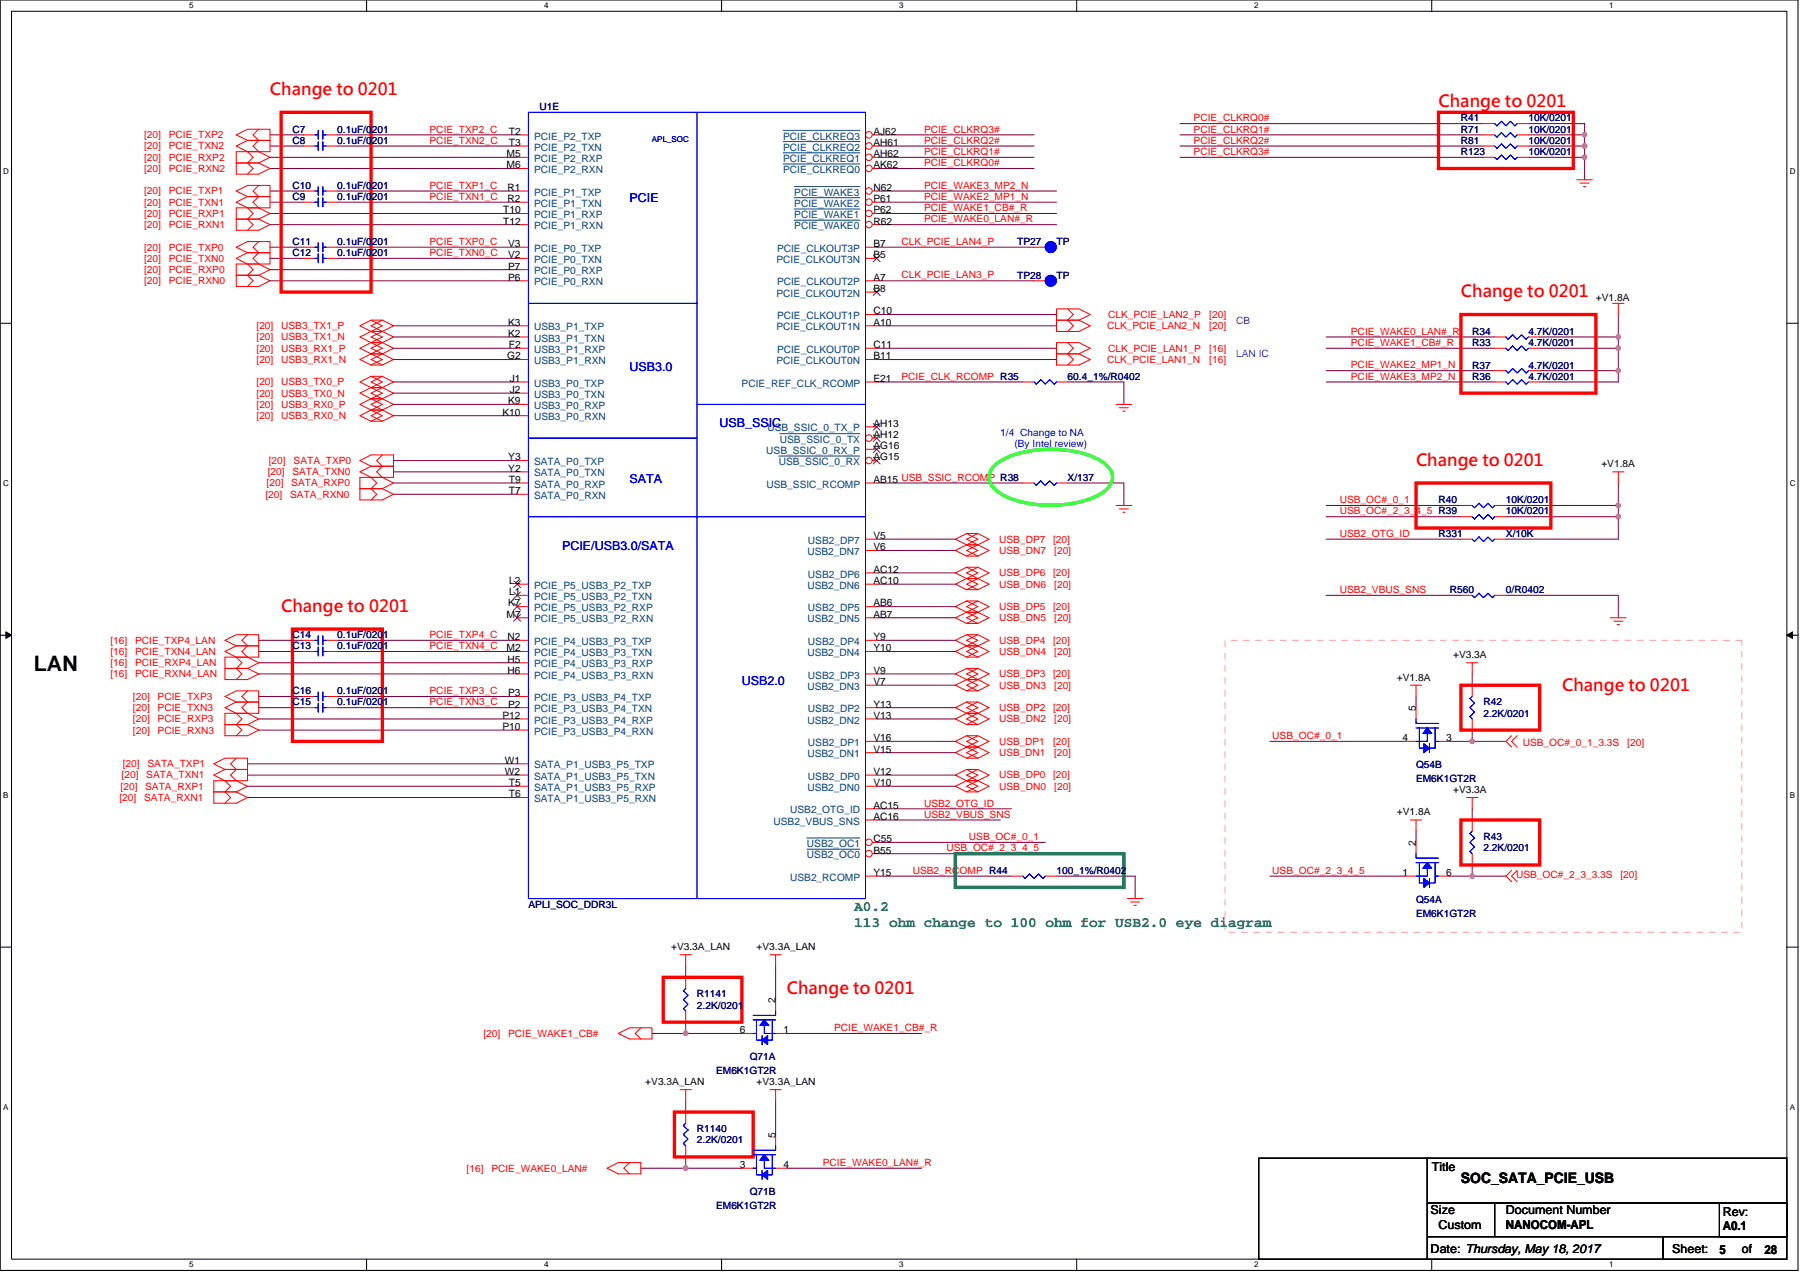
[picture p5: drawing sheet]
<svg xmlns="http://www.w3.org/2000/svg" width="297mm" height="210mm" viewBox="0 0 297 210" stroke-linecap="round" stroke-linejoin="round" font-family="sans-serif">
<path d="M0 0h296.7v209.7h-296.7zM1.9 1.9h293v206h-293z" fill="none" stroke="#000" stroke-width=".17"/>
<g fill="#fff">
<path d="M31.2 .2h.7v1.5h-.7z"/>
<path d="M31.2 208h.7v1.5h-.7z"/>
</g>
<path d="M60.5 0v1.9M60.5 207.9v1.8" fill="none" stroke="#000" stroke-width=".17"/>
<g fill="#fff">
<path d="M89.8 .2h.7v1.5h-.7z"/>
<path d="M89.8 208h.7v1.5h-.7z"/>
</g>
<path d="M119.1 0v1.9M119.1 207.9v1.8" fill="none" stroke="#000" stroke-width=".17"/>
<g fill="#fff">
<path d="M148.4 .2h.7v1.5h-.7z"/>
<path d="M148.4 208h.7v1.5h-.7z"/>
</g>
<path d="M177.7 0v1.9M177.7 207.9v1.8" fill="none" stroke="#000" stroke-width=".17"/>
<g fill="#fff">
<path d="M207 .2h.7v1.5h-.7z"/>
<path d="M207 208h.7v1.5h-.7z"/>
</g>
<path d="M236.3 0v1.9M236.3 207.9v1.8" fill="none" stroke="#000" stroke-width=".17"/>
<g fill="#fff">
<path d="M265.6 .2h.7v1.5h-.7z"/>
<path d="M265.6 208h.7v1.5h-.7z"/>
<path d="M.5 27.6h1v1.5h-1z"/>
<path d="M295.3 27.6h1v1.5h-1z"/>
<path d="M.5 79.1h1v1.5h-1z"/>
<path d="M295.3 79.1h1v1.5h-1z"/>
</g>
<path d="M0 53.4h1.9M294.9 53.4h1.8" fill="none" stroke="#000" stroke-width=".17"/>
<g fill="#fff">
<path d="M.5 130.6h.9v1.5h-.9z"/>
<path d="M295.3 130.6h.9v1.5h-.9z"/>
</g>
<path d="M0 104.9h1.9M294.9 104.9h1.8" fill="none" stroke="#000" stroke-width=".17"/>
<path d="M1 104.3l.9 .6-.9 .5zM294.9 104.9l.9-.6v1.1z" fill="#000" stroke="#000" stroke-width=".17"/>
<g fill="#fff">
<path d="M.5 182.1h.9v1.5h-.9z"/>
<path d="M295.3 182.1h.9v1.5h-.9z"/>
</g>
<path d="M0 156.4h1.9M294.9 156.4h1.8M207.7 191.2h27.8v16.7h-27.8zM235.5 198.6h11.2v5.6h-11.2zM235.5 191.2h59.4v7.4h-59.4zM246.7 198.6h48.2v5.6h-48.2zM283.7 198.6h11.2v5.6h-11.2zM235.5 204.2h39v3.7h-39zM274.5 204.2h20.4v3.7h-20.4z" fill="none" stroke="#000" stroke-width=".17"/>
<g fill="none" stroke="#800040" stroke-width=".17">
<path d="M44.6 37.1h40.7M44.6 35.2h40.7M44.6 26h40.7M44.6 27.8h40.7M44.6 33.4h5.5M44.6 31.5h5.5M44.6 22.3h5.5M44.6 24.1h5.5M55.7 33.4h29.6M55.7 31.5h29.6M55.7 22.3h29.6M55.7 24.1h29.6"/>
<path d="M144.7 35.2h29.6M144.7 37.1h29.6M144.7 27.8h25.9M144.7 26h25.9M144.7 22.3h25.9M144.7 24.1h25.9M144.7 33.4h29.6M144.7 31.5h29.6M194.7 20.4h50.1M194.7 22.3h50.1M194.7 24.1h50.1M194.7 26h50.1"/>
<path d="M252.2 24.1h9.3M252.2 22.3h9.3M252.2 20.4h9.3v1.9M252.2 26h9.3M261.5 26v3.7M261.5 22.3v1.8M261.5 24.1v1.9M44.6 44.5h40.7M44.6 46.4h40.7M44.6 40.8h5.5M44.6 42.7h5.5M55.7 42.7h29.6"/>
<path d="M55.7 40.8h29.6M64.9 59.4h20.4M64.9 55.6h20.4M64.9 57.5h20.4M64.9 53.8h20.4M144.7 59.4h29.6M144.7 57.5h29.6M144.7 51.9h29.6M144.7 53.8h29.6M144.7 40.8h25.9M144.7 46.4h25.9M218.8 57.5h27.9"/>
<path d="M218.8 55.6h27.9M254.1 55.6h13M254.1 57.5h13M267.1 57.5v3.7M267.1 51.9v5.6M64.9 77.9h20.4M64.9 76h20.4M64.9 79.7h20.4M64.9 68.6h20.4M64.9 64.9h20.4M64.9 66.8h20.4M64.9 63.1h20.4"/>
<path d="M144.7 63.1h24.1M144.7 79.7h24.1M176.2 79.7h9.3v3.7M176.2 63.1h9.3v3.7M218.8 61.2h27.9M218.8 63.1h27.9M254.1 61.2h13M267.1 61.2v1.9h-13M267.1 79.7v3.7M64.9 81.6h20.4M144.7 96.4h12.9M144.7 94.6h12.9"/>
<path d="M144.7 90.9h12.9M144.7 89h12.9M218.8 83.4h22.3M218.8 85.3h22.3M218.8 98.3h22.3M218.8 89h22.3M248.5 85.3h18.6M248.5 83.4h18.6M248.5 98.3h18.6v3.7M267.1 83.4v1.9M267.1 85.3v3.7h-18.6M42.7 118.7h42.6"/>
<path d="M42.7 109.4h42.6M42.7 111.3h42.6M42.7 115h7.4M42.7 116.8h7.4M42.7 105.7h7.4M42.7 107.5h7.4M55.7 115h29.6M55.7 116.8h29.6M55.7 105.7h29.6M55.7 107.5h29.6M144.7 116.8h12.9M144.7 118.7h12.9"/>
<path d="M144.7 113.1h12.9M144.7 111.3h12.9M144.7 107.5h12.9M144.7 105.7h12.9M144.7 102h12.9M144.7 100.1h12.9M233.7 115v1.8M242.9 111.3v1.8M40.8 126.1h44.5M40.8 128h44.5M40.8 129.8h44.5M40.8 131.7h44.5"/>
<path d="M42.7 120.5h42.6M144.7 133.5h22.2M144.7 139.1h27.8M144.7 129.8h12.9M144.7 128h12.9M144.7 124.2h12.9M144.7 122.4h12.9M144.7 135.4h20.4M209.6 122.4h22.2M233.7 137.2v1.9M242.9 133.5v1.9M242.9 122.4h5.6"/>
<path d="M242.9 120.5v1.9h-3.7M113.2 159.5v1.8M128 159.5v5.5M144.7 144.6h22.2M144.7 140.9h27.8M174.3 144.6h13v3.7M209.6 144.6h22.2M242.9 144.6h5.6M242.9 142.8v1.8h-3.7M107.6 170.6h5.6M113.2 168.7v1.9h9.2M129.8 170.6h22.3"/>
<path d="M105.7 192.8h7.5M113.2 191v1.8h9.2M113.2 181.7v1.9M128 181.7v5.6M129.8 192.8h22.3"/>
</g>
<g fill="#f0f" stroke="#f0f" stroke-width=".17">
<circle cx="267" cy="83.4" r=".36"/>
<circle cx="267" cy="85.3" r=".37"/>
<circle cx="267" cy="57.5" r=".37"/>
<circle cx="267" cy="61.2" r=".36"/>
<circle cx="267" cy="55.6" r=".36"/>
<circle cx="242.9" cy="144.6" r=".37"/>
<circle cx="242.9" cy="122.4" r=".38"/>
<circle cx="113.1" cy="192.8" r=".37"/>
<circle cx="113.1" cy="170.6" r=".37"/>
<circle cx="261.5" cy="25.9" r=".37"/>
<circle cx="261.5" cy="24.1" r=".37"/>
<circle cx="261.5" cy="22.2" r=".37"/>
</g>
<g fill="none" stroke="#f00" stroke-width=".17">
<path d="M39 31.5l1.8-.9h3.8v1.8h-3.8zM39 33.4l1.8-1h3.8v1.9h-3.8zM39 24.1l1.8-.9h3.8v1.8h-3.8zM39 22.3l1.8-1h3.8v1.9h-3.8zM39 36.2h3.7M39 26.9h3.7M40.8 34.3l1 .9-1 1 1 .9-1 .9M40.8 25l1 1-1 .9 1 .9-1 .9M42.7 36.2l1.9 .9-1.9 .9h-3.7v-1.8M42.7 34.3h-3.7v1.9M42.7 34.3l1.9 .9-1.9 1M42.7 26.9l1.9 .9-1.9 .9h-3.7v-1.8"/>
<path d="M42.7 25h-3.7v1.9M42.7 25l1.9 1-1.9 .9M42.7 39.9l-.9 .9 .9 .9-.9 1 .9 .9M42.7 30.6l-.9 .9 .9 .9-.9 1 .9 .9M42.7 21.3l-.9 1 .9 .9-.9 .9 .9 .9M50.1 33.4h1.9M53.8 33.4h1.9M244.8 20.4h1.9M250.4 20.4h1.8M260.2 29.7h2.6M260.7 30.2h1.5M261.3 30.8h.4"/>
<path d="M39 40.8l1.8-.9h3.8v1.8h-3.8zM39 42.7l1.8-1h3.8v1.9h-3.8zM39 45.4h3.7M40.8 43.6l1 .9-1 .9 1 1-1 .9M42.7 45.4l1.9 1-1.9 .9h-3.7v-1.9M42.7 43.6h-3.7v1.8M42.7 43.6l1.9 .9-1.9 .9M61.2 58.4l1.9 1-1.9 .9M61.2 54.7l1.9 .9-1.9 1M61.2 56.6l1.9 .9-1.9 .9M61.2 52.9l1.9 .9-1.9 .9M63.1 58.4h-1.9l-1.8 1 1.8 .9"/>
<path d="M63.1 54.7h-1.9l-1.8 .9 1.8 1M63.1 56.6h-1.9l-1.8 .9 1.8 .9M63.1 52.9h-1.9l-1.8 .9 1.8 .9M63.1 58.4l1.8 1-1.8 .9h-1.9M63.1 58.4l-1.9 1 1.9 .9M63.1 54.7l1.8 .9-1.8 1h-1.9M63.1 54.7l-1.9 .9 1.9 1M63.1 56.6l1.8 .9-1.8 .9h-1.9M63.1 56.6l-1.9 .9 1.9 .9M63.1 52.9l1.8 .9-1.8 .9h-1.9M63.1 52.9l-1.9 .9 1.9 .9M174.3 52.9h3.8l1.8 .9-1.8 .9h-3.8z"/>
<path d="M174.3 51h3.8l1.8 .9-1.8 1h-3.8zM174.3 58.4h3.8l1.8 1-1.8 .9h-3.8zM174.3 56.6h3.8l1.8 .9-1.8 .9h-3.8zM176.2 51l.9 .9-.9 1 .9 .9-.9 .9M176.2 56.6l.9 .9-.9 .9 .9 1-.9 .9M266.1 50.1h1.9M267.1 50.1v1.8M59.4 76l1.8-.9h3.7v1.9h-3.7zM59.4 77.9l1.8-.9h3.7v1.8h-3.7zM61.2 78.8l1 .9-1 1 1 .9-1 .9M61.2 67.7l1.9 .9-1.9 .9M61.2 64l1.9 .9-1.9 .9"/>
<path d="M61.2 65.8l1.9 1-1.9 .9M61.2 62.1l1.9 1-1.9 .9M63.1 78.8h-3.7v1.9M63.1 67.7h-1.9l-1.8 .9 1.8 .9M63.1 64h-1.9l-1.8 .9 1.8 .9M63.1 65.8h-1.9l-1.8 1 1.8 .9M63.1 62.1h-1.9l-1.8 1 1.8 .9M63.1 75.1l-.9 .9 .9 1-.9 .9 .9 .9M63.1 78.8l1.8 .9-1.8 1M63.1 67.7l1.8 .9-1.8 .9h-1.9M63.1 67.7l-1.9 .9 1.9 .9M63.1 64l1.8 .9-1.8 .9h-1.9"/>
<path d="M63.1 64l-1.9 .9 1.9 .9M63.1 65.8l1.8 1-1.8 .9h-1.9M63.1 65.8l-1.9 1 1.9 .9M63.1 62.1l1.8 1-1.8 .9h-1.9M63.1 62.1l-1.9 1 1.9 .9M184.2 66.8h2.6M184.7 67.3h1.5M185.3 67.9h.3M266.1 77.9h1.9M267.1 77.9v1.8M59.4 80.7h3.7M63.1 80.7l1.8 .9-1.8 .9h-3.7v-1.8"/>
<path d="M85.3 96.4h1.9M85.3 98.3h1.9M159.5 99.2l-1.9 .9 1.9 1h1.9M159.5 99.2l1.9 .9-1.9 1M159.5 95.5l-1.9 .9 1.9 .9h1.9M159.5 95.5l1.9 .9-1.9 .9M159.5 93.6l-1.9 1 1.9 .9h1.9M159.5 93.6l1.9 1-1.9 .9M159.5 89.9l-1.9 1 1.9 .9h1.9M159.5 89.9l1.9 1-1.9 .9M159.5 88.1l-1.9 .9 1.9 .9h1.9M159.5 88.1l1.9 .9-1.9 .9"/>
<path d="M159.5 99.2h1.9l1.8 .9-1.8 1M159.5 95.5h1.9l1.8 .9-1.8 .9M159.5 93.6h1.9l1.8 1-1.8 .9M159.5 89.9h1.9l1.8 1-1.8 .9M159.5 88.1h1.9l1.8 .9-1.8 .9M161.4 99.2l-1.9 .9 1.9 1M161.4 95.5l-1.9 .9 1.9 .9M161.4 93.6l-1.9 1 1.9 .9M161.4 89.9l-1.9 1 1.9 .9M161.4 88.1l-1.9 .9 1.9 .9M184.2 83.4h2.6M184.7 84h1.5"/>
<path d="M185.3 84.6h.3M241.1 89h1.8M246.7 89h1.8M37.1 116.8l1.9-.9h3.7v1.9h-3.7zM37.1 115l1.9-1h3.7v1.9h-3.7zM37.1 107.5l1.9-.9h3.7v1.9h-3.7zM37.1 105.7l1.9-.9h3.7v1.8h-3.7zM37.1 119.6h3.7M37.1 110.3h3.7M39 117.8l.9 .9-.9 .9 .9 .9-.9 1M39 108.5l.9 .9-.9 .9 .9 1-.9 .9M40.8 119.6l1.9 .9-1.9 1h-3.7v-1.9"/>
<path d="M40.8 117.8l1.9 .9-1.9 .9M40.8 110.3l1.9 1-1.9 .9h-3.7v-1.9M40.8 108.5l1.9 .9-1.9 .9M40.8 114l-.9 1 .9 .9-.9 .9 .9 1M40.8 104.8l-.9 .9 .9 .9-.9 .9 .9 1M40.8 117.8h-3.7v1.8M40.8 108.5h-3.7v1.8M50.1 105.7h1.9M50.1 116.8h1.9M53.8 105.7h1.9M53.8 116.8h1.9M85.3 105.7h1.9"/>
<path d="M85.3 116.8h1.9M85.3 100.1h1.9M85.3 102h1.9M85.3 107.5h1.9M85.3 109.4h1.9M85.3 111.3h1.9M85.3 115h1.9M85.3 118.7h1.9M159.5 117.8l-1.9 .9 1.9 .9h1.9M159.5 117.8l1.9 .9-1.9 .9M159.5 115.9l-1.9 .9 1.9 1h1.9M159.5 115.9l1.9 .9-1.9 1"/>
<path d="M159.5 112.2l-1.9 .9 1.9 .9h1.9M159.5 112.2l1.9 .9-1.9 .9M159.5 110.3l-1.9 1 1.9 .9h1.9M159.5 110.3l1.9 1-1.9 .9M159.5 106.6l-1.9 .9 1.9 1h1.9M159.5 106.6l1.9 .9-1.9 1M159.5 104.8l-1.9 .9 1.9 .9h1.9M159.5 104.8l1.9 .9-1.9 .9M159.5 101.1l-1.9 .9 1.9 .9h1.9M159.5 101.1l1.9 .9-1.9 .9M159.5 117.8h1.9l1.8 .9-1.8 .9M159.5 115.9h1.9l1.8 .9-1.8 1"/>
<path d="M159.5 112.2h1.9l1.8 .9-1.8 .9M159.5 110.3h1.9l1.8 1-1.8 .9M159.5 106.6h1.9l1.8 .9-1.8 1M159.5 104.8h1.9l1.8 .9-1.8 .9M159.5 101.1h1.9l1.8 .9-1.8 .9M161.4 117.8l-1.9 .9 1.9 .9M161.4 115.9l-1.9 .9 1.9 1M161.4 112.2l-1.9 .9 1.9 .9M161.4 110.3l-1.9 1 1.9 .9M161.4 106.6l-1.9 .9 1.9 1M161.4 104.8l-1.9 .9 1.9 .9M161.4 101.1l-1.9 .9 1.9 .9"/>
<path d="M232.7 113.1h1.9M233.7 113.1v1.9M242 109.4h1.9M242.9 109.4v1.9M265.7 102h2.6M266.3 102.6h1.5M266.9 103.1h.3M35.3 130.7h3.7M35.3 126.1l1.8-.9h3.7v1.8h-3.7zM35.3 128l1.8-1h3.7v1.9h-3.7zM37.1 128.9l1 .9-1 .9 1 1-1 .9M39 128.9l1.8 .9-1.8 .9"/>
<path d="M39 130.7l1.8 1-1.8 .9h-3.7v-1.9M39 128.9h-3.7v1.8M39 125.2l-.9 .9 .9 .9-.9 1 .9 .9M85.3 120.5h1.9M159.5 128.9l-1.9 .9 1.9 .9h1.9M159.5 128.9l1.9 .9-1.9 .9M159.5 127l-1.9 1 1.9 .9h1.9M159.5 127l1.9 1-1.9 .9M159.5 123.3l-1.9 .9 1.9 1h1.9M159.5 123.3l1.9 .9-1.9 1M159.5 121.5l-1.9 .9 1.9 .9h1.9M159.5 121.5l1.9 .9-1.9 .9"/>
<path d="M159.5 128.9h1.9l1.8 .9-1.8 .9M159.5 127h1.9l1.8 1-1.8 .9M159.5 123.3h1.9l1.8 .9-1.8 1M159.5 121.5h1.9l1.8 .9-1.8 .9M161.4 128.9l-1.9 .9 1.9 .9M161.4 127l-1.9 1 1.9 .9M161.4 123.3l-1.9 .9 1.9 1M161.4 121.5l-1.9 .9 1.9 .9M232.7 135.4h1.9M233.7 135.4v1.8M242 131.7h1.9M242.9 131.7v1.8"/>
<path d="M242.9 135.4v1.8M249.4 121.5l-.9 .9 .9 .9M250.4 121.5l-1 .9 1 .9M112.2 157.6h1.9M113.2 157.6v1.9M127.1 157.6h1.8M128 157.6v1.9M186 148.3h2.6M186.6 148.9h1.5M187.1 149.5h.4M242.9 140.9v1.9M249.4 143.7l-.9 .9 .9 1"/>
<path d="M250.4 143.7l-1 .9 1 1M102 170.6l1.9-.9h3.7v1.8h-3.7zM105.7 169.7l-.9 .9 .9 .9M112.2 179.9h1.9M113.2 179.9v1.8M127.1 179.9h1.8M128 179.9v1.8M100.2 192.8l1.8-.9h3.7v1.9h-3.7zM103.9 191.9l-.9 .9 .9 1"/>
</g>
<path d="M202.2 105.7h85.2v48.2h-85.2z" fill="none" stroke="#ff80c0" stroke-width=".17" stroke-dasharray="1 1 1 1 1 1 1 1"/>
<path d="M164.2 76.8a11.5 11.5 0 0 1 6.3-2.4 19.2 19.2 0 0 1 10.6 1.3 4 4 0 0 1 2.5 3.1 3.2 3.2 0 0 1-1.6 2.5 17.3 17.3 0 0 1-11.5 1.9 11.5 11.5 0 0 1-6.3-2.5 2.49 2.49 0 0 1 0-3.9z" fill="none" stroke="#0f0" stroke-width=".55"/>
<path d="M46.4 18.5h14.8v29.7h-14.8zM237.4 18.5h22.2v9.3h-22.2zM241.1 51.9h22.3v13h-22.3zM233.7 79.7h22.2v7.5h-22.2zM48.3 103.8h14.8v18.6h-14.8zM241.1 113.1h13v7.4h-13zM241.1 135.4h13v7.4h-13zM109.4 161.3h13v7.4h-13zM111.3 183.6h13v7.4h-13z" fill="none" stroke="#f00" stroke-width=".55"/>
<path d="M157.6 140.9h27.9v5.6h-27.9z" fill="none" stroke="#008000" stroke-width=".55"/>
<g fill="none" stroke="#00f" stroke-width=".17">
<path d="M52 33.4h.5M52.5 32.6v1.5M53.3 33.4h.5M53.3 32.6v1.5M250.4 20.4l-.4 .4-.7-.8-.8 .8-.7-.8-.8 .8-.3-.4M246.7 89l-.4 .4-.7-.8-.8 .8-.7-.8-.8 .8-.4-.4M52 105.7h.5M52 116.8h.5M52.5 105v1.4M52.5 116.1v1.5M53.3 105.7h.5M53.3 116.8h.5"/>
<path d="M53.3 105v1.4M53.3 116.1v1.5M242.9 137.2l-.3 .4 .7 .7-.7 .8 .7 .7-.7 .7 .3 .4"/>
</g>
<path d="M84.8 95.9l1.1 1.1M84.8 97.7l1.1 1.1M84.8 99.6l1.1 1.1M85.9 95.9l-1.1 1.1M85.9 97.7l-1.1 1.1M85.9 99.6l-1.1 1.1M84.8 101.4l1.1 1.2M85.9 101.4l-1.1 1.2" fill="none" stroke="#804000" stroke-width=".17"/>
<circle cx="143.4" cy="37.1" r=".55" fill="#fff" stroke="#f00" stroke-width=".17"/>
<path d="M144 37.1h.7" fill="none" stroke="#f00" stroke-width=".17"/>
<path d="M131.1 36.3h10.8" fill="none" stroke="#004080" stroke-width=".17"/>
<circle cx="143.4" cy="35.2" r=".55" fill="#fff" stroke="#f00" stroke-width=".17"/>
<path d="M144 35.2h.7" fill="none" stroke="#f00" stroke-width=".17"/>
<path d="M131.1 34.5h10.8" fill="none" stroke="#004080" stroke-width=".17"/>
<circle cx="143.4" cy="33.4" r=".55" fill="#fff" stroke="#f00" stroke-width=".17"/>
<path d="M144 33.4h.7" fill="none" stroke="#f00" stroke-width=".17"/>
<path d="M131.1 32.6h10.8" fill="none" stroke="#004080" stroke-width=".17"/>
<circle cx="143.4" cy="31.5" r=".55" fill="#fff" stroke="#f00" stroke-width=".17"/>
<g fill="none" stroke="#f00" stroke-width=".17">
<path d="M85.3 31.5h1.9M85.3 37.1h1.9M85.3 35.2h1.9M85.3 33.4h1.9M85.3 27.8h1.9M85.3 26h1.9M85.3 24.1h1.9M85.3 22.3h1.9M144 31.5h.7M85.3 46.4h1.9M85.3 44.5h1.9M85.3 42.7h1.9"/>
<path d="M85.3 40.8h1.9M85.3 53.8h1.9M85.3 55.6h1.9M85.3 57.5h1.9M85.3 59.4h1.9M85.3 63.1h1.9M85.3 64.9h1.9M85.3 66.8h1.9M85.3 68.6h1.9M85.3 76h1.9M85.3 77.9h1.9M85.3 79.7h1.9"/>
<path d="M85.3 81.6h1.9M85.3 126.1h1.9M85.3 128h1.9M85.3 129.8h1.9M85.3 131.7h1.9"/>
</g>
<path d="M131.1 30.8h10.8" fill="none" stroke="#004080" stroke-width=".17"/>
<circle cx="143.4" cy="27.8" r=".55" fill="#fff" stroke="#f00" stroke-width=".17"/>
<path d="M144 27.8h.7" fill="none" stroke="#f00" stroke-width=".17"/>
<path d="M129.2 27.1h12.7" fill="none" stroke="#004080" stroke-width=".17"/>
<circle cx="143.4" cy="26" r=".55" fill="#fff" stroke="#f00" stroke-width=".17"/>
<path d="M144 26h.7" fill="none" stroke="#f00" stroke-width=".17"/>
<path d="M129.2 25.2h12.7" fill="none" stroke="#004080" stroke-width=".17"/>
<circle cx="143.4" cy="24.1" r=".55" fill="#fff" stroke="#f00" stroke-width=".17"/>
<path d="M144 24.1h.7" fill="none" stroke="#f00" stroke-width=".17"/>
<path d="M129.2 23.4h12.7" fill="none" stroke="#004080" stroke-width=".17"/>
<circle cx="143.4" cy="22.3" r=".55" fill="#fff" stroke="#f00" stroke-width=".17"/>
<path d="M144 22.3h.7M142.8 59.4h1.9M142.8 57.5h1.9M142.8 53.8h1.9M142.8 51.9h1.9M142.8 48.2h1.9M142.8 46.4h1.9M142.8 42.7h1.9M142.8 40.8h1.9M142.8 70.5h1.9" fill="none" stroke="#f00" stroke-width=".17"/>
<path d="M129.2 21.5h12.7" fill="none" stroke="#004080" stroke-width=".17"/>
<path d="M144.1 47.7l1.1 1.1M144.1 42.1l1.1 1.1M145.2 47.7l-1.1 1.1M145.2 42.1l-1.1 1.1M144.1 69.9l1.1 1.1M145.2 69.9l-1.1 1.1" fill="none" stroke="#804000" stroke-width=".17"/>
<circle cx="143.4" cy="72.3" r=".55" fill="#fff" stroke="#f00" stroke-width=".17"/>
<path d="M142.8 74.2h1.9M144 72.3h.7" fill="none" stroke="#f00" stroke-width=".17"/>
<path d="M144.1 71.8l1.1 1.1M144.1 73.6l1.1 1.1M145.2 71.8l-1.1 1.1M145.2 73.6l-1.1 1.1" fill="none" stroke="#804000" stroke-width=".17"/>
<path d="M128.7 71.6h13.2" fill="none" stroke="#004080" stroke-width=".17"/>
<circle cx="143.4" cy="76" r=".55" fill="#fff" stroke="#f00" stroke-width=".17"/>
<g fill="none" stroke="#f00" stroke-width=".17">
<path d="M144 76h.7M142.8 89h1.9M142.8 90.9h1.9M142.8 94.6h1.9M142.8 96.4h1.9M142.8 100.1h1.9M142.8 102h1.9M142.8 105.7h1.9M142.8 107.5h1.9M142.8 111.3h1.9M142.8 113.1h1.9M142.8 116.8h1.9"/>
<path d="M142.8 118.7h1.9M142.8 122.4h1.9M142.8 124.2h1.9M142.8 128h1.9M142.8 129.8h1.9M142.8 133.5h1.9M142.8 135.4h1.9"/>
</g>
<path d="M144.1 75.5l1.1 1.1M145.2 75.5l-1.1 1.1" fill="none" stroke="#804000" stroke-width=".17"/>
<path d="M128.5 75.3h13.4" fill="none" stroke="#004080" stroke-width=".17"/>
<circle cx="143.4" cy="139.1" r=".55" fill="#fff" stroke="#f00" stroke-width=".17"/>
<path d="M144 139.1h.7" fill="none" stroke="#f00" stroke-width=".17"/>
<path d="M133.2 138.3h8.7" fill="none" stroke="#004080" stroke-width=".17"/>
<circle cx="143.4" cy="140.9" r=".55" fill="#fff" stroke="#f00" stroke-width=".17"/>
<g fill="none" stroke="#f00" stroke-width=".17">
<path d="M50.1 31.5h1.9M50.1 24.1h1.9M50.1 22.3h1.9M53.8 31.5h1.9M53.8 24.1h1.9M53.8 22.3h1.9M244.8 24.1h1.9M244.8 26h1.9M244.8 22.3h1.9M250.4 24.1h1.8M250.4 26h1.8M250.4 22.3h1.8"/>
<path d="M50.1 40.8h1.9M50.1 42.7h1.9M53.8 40.8h1.9M53.8 42.7h1.9M170.6 40.8h1.9M170.6 46.4h1.9M246.7 55.6h1.8M246.7 57.5h1.8M252.2 55.6h1.9M252.2 57.5h1.9M142.8 63.1h1.9M142.8 79.7h1.9"/>
<path d="M168.8 63.1h1.8M168.8 79.7h1.8M174.3 63.1h1.9M174.3 79.7h1.9M246.7 63.1h1.8M246.7 61.2h1.8M252.2 63.1h1.9M252.2 61.2h1.9M241.1 98.3h1.8M241.1 83.4h1.8M241.1 85.3h1.8M246.7 98.3h1.8"/>
<path d="M246.7 83.4h1.8M246.7 85.3h1.8M50.1 115h1.9M50.1 107.5h1.9M53.8 115h1.9M53.8 107.5h1.9M233.7 116.8v1.9M242.9 113.1v1.9M242.9 118.7v1.8M231.8 122.4h1.9M233.7 139.1v1.8M237.4 122.4h1.8"/>
<path d="M142.8 144.6h1.9M144 140.9h.7M166.9 144.6h1.9M172.5 144.6h1.8M231.8 144.6h1.9M237.4 144.6h1.8M113.2 161.3v1.9M113.2 166.9v1.8M122.4 170.6h1.9M128 165v1.9M128 170.6h1.8M113.2 183.6v1.8"/>
<path d="M113.2 189.1v1.9M122.4 192.8h1.9M128 187.3v1.8M128 192.8h1.8"/>
</g>
<path d="M133.2 140.2h8.7" fill="none" stroke="#004080" stroke-width=".17"/>
<g fill="none" stroke="#00f" stroke-width=".17">
<path d="M87.2 18.5h55.6v129.8h-55.6zM115 18.5v129.8M52 31.5h.5M52 24.1h.5M52 22.3h.5M52.5 30.8v1.5M52.5 23.4v1.4M52.5 21.5v1.5M53.3 31.5h.5M53.3 24.1h.5M53.3 22.3h.5M53.3 30.8v1.5"/>
<path d="M53.3 23.4v1.4M53.3 21.5v1.5M246.7 26l.3 .3 .8-.7 .7 .7 .8-.7 .7 .7 .4-.3M246.7 22.3l.3 .3 .8-.7 .7 .7 .8-.7 .7 .7 .4-.3M250.4 24.1l-.4 .4-.7-.8-.8 .8-.7-.8-.8 .8-.3-.4M52 40.8h.5M52 42.7h.5M52.5 40.1v1.5M52.5 41.9v1.5M53.3 40.8h.5M53.3 42.7h.5M53.3 40.1v1.5"/>
<path d="M53.3 41.9v1.5M87.2 50.1h27.8M252.2 55.6l-.4 .4-.7-.7-.7 .7-.8-.7-.7 .7-.4-.4M252.2 57.5l-.4 .4-.7-.8-.7 .8-.8-.8-.7 .8-.4-.4M87.2 72.3h27.8M115 66.8h27.8M174.3 79.7l-.3 .4-.8-.7-.7 .7-.8-.7-.7 .7-.4-.4M174.3 63.1l-.3 .3-.8-.7-.7 .7-.8-.7-.7 .7-.4-.3M252.2 61.2l-.4 .4-.7-.8-.7 .8-.8-.8-.7 .8-.4-.4M252.2 63.1l-.4 .3-.7-.7-.7 .7-.8-.7-.7 .7-.4-.3M87.2 85.3h55.6M242.9 98.3l.4 .4 .8-.8 .7 .8 .8-.8 .7 .8 .4-.4"/>
<path d="M246.7 83.4l-.4 .4-.7-.7-.8 .7-.7-.7-.8 .7-.4-.4M246.7 85.3l-.4 .4-.7-.8-.8 .8-.7-.8-.8 .8-.4-.4M52 115h.5M52 107.5h.5M52.5 114.2v1.5M52.5 106.8v1.5M53.3 115h.5M53.3 107.5h.5M53.3 114.2v1.5M53.3 106.8v1.5M233.7 118.7v.7h3.7M242.9 115l-.3 .3 .7 .8-.7 .7 .7 .8-.7 .7 .3 .4"/>
<path d="M233.7 120.2h3.7M234.2 120.2v3.3h.8M235.5 121.1v1.3h-1.8M235.9 122.8v1.4M236.8 122.4h.6M236.8 120.2v2.2M236.8 122.4v1.1h-.9M168.8 144.6l.4 .4 .7-.7 .7 .7 .8-.7 .7 .7 .4-.4M233.7 142.4h3.7M233.7 140.9v.8h3.7M234.2 142.4v3.4h.8M235.5 143.3v1.3h-1.8"/>
<path d="M235.9 145v1.5M236.8 144.6h.6M236.8 142.4v2.2M236.8 144.6v1.2h-.9M113.2 163.2l-.4 .4 .7 .7-.7 .7 .7 .8-.7 .7 .4 .4M124.3 170.6h.5M124.3 168.4h3.7M124.8 168.4v2.2M124.8 170.6v1.1h1M125.8 171v1.4M126.1 169.3v1.3h1.9M127.4 168.4v3.3h-.7"/>
<path d="M128 166.9v.7h-3.7M113.2 185.4l-.4 .4 .7 .7-.7 .8 .7 .7-.7 .8 .4 .3M124.3 192.8h.5M124.3 190.6h3.7M124.8 190.6v2.2M124.8 192.8v1.2h1M125.8 193.2v1.5M126.1 191.5v1.3h1.9M127.4 190.6v3.4h-.7M128 189.1v.8h-3.7"/>
</g>
<g fill="#00f" stroke="#00f" stroke-width=".17">
<path d="M126.1 168.4l.8 .9h-1.5z" fill-rule="evenodd"/>
<path d="M125.8 171.7l.9-.7v1.4z" fill-rule="evenodd"/>
<path d="M126.1 168.4l.8 .9h-1.5z" fill-rule="evenodd"/>
<path d="M125.8 171.7l.9-.7v1.4z" fill-rule="evenodd"/>
<path d="M126.1 190.6l.8 .9h-1.5z" fill-rule="evenodd"/>
<path d="M125.8 194l.9-.8v1.5z" fill-rule="evenodd"/>
<path d="M126.1 190.6l.8 .9h-1.5z" fill-rule="evenodd"/>
<path d="M125.8 194l.9-.8v1.5z" fill-rule="evenodd"/>
<path d="M235.5 120.2l.8 .9h-1.5z" fill-rule="evenodd"/>
<path d="M235 122.8l.9 .7-.9 .7z" fill-rule="evenodd"/>
<path d="M235.5 120.2l.8 .9h-1.5z" fill-rule="evenodd"/>
<path d="M235 122.8l.9 .7-.9 .7z" fill-rule="evenodd"/>
<path d="M235.5 142.4l.8 .9h-1.5z" fill-rule="evenodd"/>
<path d="M235 145l.9 .8-.9 .7z" fill-rule="evenodd"/>
<path d="M235.5 142.4l.8 .9h-1.5z" fill-rule="evenodd"/>
<path d="M235 145l.9 .8-.9 .7z" fill-rule="evenodd"/>
<circle cx="173.4" cy="40.8" r=".92"/>
<circle cx="173.4" cy="46.4" r=".92"/>
</g>
<g fill="#f0f" stroke="#f0f" stroke-width=".17">
<circle cx="267" cy="83.4" r=".36"/>
<circle cx="267" cy="85.3" r=".37"/>
<circle cx="267" cy="57.5" r=".37"/>
<circle cx="267" cy="61.2" r=".36"/>
<circle cx="267" cy="55.6" r=".36"/>
<circle cx="242.9" cy="144.6" r=".37"/>
<circle cx="242.9" cy="122.4" r=".38"/>
<circle cx="113.1" cy="192.8" r=".37"/>
<circle cx="113.1" cy="170.6" r=".37"/>
<circle cx="261.5" cy="25.9" r=".37"/>
<circle cx="261.5" cy="24.1" r=".37"/>
<circle cx="261.5" cy="22.2" r=".37"/>
</g>
<text font-size="3.5" x="5.6" y="110.8">LAN</text>
<g font-size="2.8" fill="#f00">
<text x="44.6" y="15.7">Change to 0201</text>
<text x="237.4" y="17.6">Change to 0201</text>
<text x="241.1" y="49.1">Change to 0201</text>
<text x="233.7" y="76.9">Change to 0201</text>
<text x="46.4" y="101">Change to 0201</text>
<text x="257.8" y="114">Change to 0201</text>
<text x="129.8" y="164.1">Change to 0201</text>
</g>
<g font-size="2.4" fill="#008000">
<text x="141" y="150.3">A0.2</text>
<text x="141" y="153.1">113 ohm change to 100 ohm for USB2.0 eye diagram</text>
</g>
<text font-size="2.4" x="241.1" y="195.3">SOC_SATA_PCIE_USB</text>
<g font-size="2" fill="#00f">
<text x="103.9" y="33.4">PCIE</text>
<text x="103.9" y="61.2">USB3.0</text>
<text x="118.7" y="70.4">USB_SSIC</text>
<text x="103.9" y="79.7">SATA</text>
<text x="92.7" y="90.8">PCIE/USB3.0/SATA</text>
<text x="122.4" y="113.1">USB2.0</text>
</g>
<g font-size="2">
<text x="236.3" y="193.4">Title</text>
<text x="236.1" y="200.4">Size</text>
<text x="237.4" y="202.8">Custom</text>
<text x="248.5" y="200.4">Document Number</text>
<text x="248.5" y="202.9">NANOCOM-APL</text>
<text x="284.3" y="200.8">Rev:</text>
<text x="284.3" y="203.1">A0.1</text>
<text x="236.1" y="206.9">Date: Thursday, May 18, 2017</text>
<text x="275.9" y="206.9">Sheet:</text>
<text x="283.7" y="207">5</text>
<text x="287.4" y="206.9">of</text>
<text x="291.2" y="207">28</text>
</g>
<g font-size="1.7" fill="#f00">
<text x="23.8" y="22.8">[20]</text>
<text x="27.9" y="22.8">PCIE_TXP2</text>
<text x="70.9" y="21.9">PCIE_TXP2_C</text>
<text x="70.9" y="23.7">PCIE_TXN2_C</text>
<text x="152.5" y="21.9">PCIE_CLKRQ3#</text>
<text x="152.5" y="23.7">PCIE_CLKRQ2#</text>
<text x="197" y="20">PCIE_CLKRQ0#</text>
<text x="197" y="21.9">PCIE_CLKRQ1#</text>
<text x="197" y="23.7">PCIE_CLKRQ2#</text>
<text x="23.8" y="28.4">[20]</text>
<text x="23.8" y="26.5">[20]</text>
<text x="23.8" y="24.7">[20]</text>
<text x="27.9" y="28.4">PCIE_RXN2</text>
<text x="27.9" y="26.5">PCIE_RXP2</text>
<text x="27.9" y="24.7">PCIE_TXN2</text>
<text x="152.5" y="27.4">PCIE_CLKRQ0#</text>
<text x="152.5" y="25.6">PCIE_CLKRQ1#</text>
<text x="197" y="25.6">PCIE_CLKRQ3#</text>
<text x="23.8" y="35.8">[20]</text>
<text x="23.8" y="32.1">[20]</text>
<text x="23.8" y="33.9">[20]</text>
<text x="27.9" y="35.8">PCIE_RXP1</text>
<text x="27.9" y="32.1">PCIE_TXP1</text>
<text x="27.9" y="33.9">PCIE_TXN1</text>
<text x="70.9" y="33">PCIE_TXN1_C</text>
<text x="70.9" y="31.2">PCIE_TXP1_C</text>
<text x="152.5" y="34.9">PCIE_WAKE1_CB#_R</text>
<text x="152.5" y="33">PCIE_WAKE2_MP1_N</text>
<text x="152.5" y="31.2">PCIE_WAKE3_MP2_N</text>
<text x="23.8" y="41.4">[20]</text>
<text x="23.8" y="37.7">[20]</text>
<text x="27.9" y="41.4">PCIE_TXP0</text>
<text x="27.9" y="37.7">PCIE_RXN1</text>
<text x="70.9" y="40.4">PCIE_TXP0_C</text>
<text x="148.8" y="40.4">CLK_PCIE_LAN4_P</text>
<text x="152.5" y="36.7">PCIE_WAKE0_LAN#_R</text>
<text x="23.8" y="43.2">[20]</text>
<text x="23.8" y="46.9">[20]</text>
<text x="23.8" y="45.1">[20]</text>
<text x="27.9" y="43.2">PCIE_TXN0</text>
<text x="27.9" y="46.9">PCIE_RXN0</text>
<text x="27.9" y="45.1">PCIE_RXP0</text>
<text x="70.9" y="42.3">PCIE_TXN0_C</text>
<text x="148.8" y="46">CLK_PCIE_LAN3_P</text>
<text x="182.9" y="52.5">CLK_PCIE_LAN2_P</text>
<text x="199.6" y="52.5">[20]</text>
<text x="42.3" y="59.9">[20]</text>
<text x="42.3" y="56.2">[20]</text>
<text x="42.3" y="58">[20]</text>
<text x="42.3" y="54.3">[20]</text>
<text x="46.4" y="59.9">USB3_RX1_N</text>
<text x="46.4" y="56.2">USB3_TX1_N</text>
<text x="46.4" y="58">USB3_RX1_P</text>
<text x="46.4" y="54.3">USB3_TX1_P</text>
<text x="182.7" y="54.3">CLK_PCIE_LAN2_N</text>
<text x="182.7" y="59.9">CLK_PCIE_LAN1_N</text>
<text x="182.9" y="58">CLK_PCIE_LAN1_P</text>
<text x="199.6" y="54.3">[20]</text>
<text x="199.6" y="59.9">[16]</text>
<text x="199.6" y="58">[16]</text>
<text x="222.9" y="57.1">PCIE_WAKE1_CB#_R</text>
<text x="222.9" y="55.2">PCIE_WAKE0_LAN#_R</text>
<text x="42.3" y="65.5">[20]</text>
<text x="42.3" y="63.6">[20]</text>
<text x="46.4" y="65.5">USB3_TX0_N</text>
<text x="46.4" y="63.6">USB3_TX0_P</text>
<text x="148.8" y="62.7">PCIE_CLK_RCOMP R35</text>
<text x="222.9" y="60.8">PCIE_WAKE2_MP1_N</text>
<text x="222.9" y="62.7">PCIE_WAKE3_MP2_N</text>
<text x="42.3" y="69.2">[20]</text>
<text x="42.3" y="67.3">[20]</text>
<text x="46.4" y="69.2">USB3_RX0_N</text>
<text x="46.4" y="67.3">USB3_RX0_P</text>
<text x="44.4" y="76.6">[20]</text>
<text x="48.4" y="76.6">SATA_TXP0</text>
<text x="43.8" y="82.1">[20]</text>
<text x="44" y="80.3">[20]</text>
<text x="44.2" y="78.4">[20]</text>
<text x="47.9" y="82.1">SATA_RXN0</text>
<text x="48.1" y="80.3">SATA_RXP0</text>
<text x="48.3" y="78.4">SATA_TXN0</text>
<text x="221.1" y="83.1">USB_OC#_0_1</text>
<text x="164.9" y="89.6">USB_DP7</text>
<text x="173.8" y="89.6">[20]</text>
<text x="221.1" y="84.9">USB_OC#_2_3_4_5 R39</text>
<text x="221.1" y="88.6">USB2_OTG_ID</text>
<text x="164.9" y="95.1">USB_DP6</text>
<text x="164.9" y="91.4">USB_DN7</text>
<text x="173.8" y="95.1">[20]</text>
<text x="174" y="91.4">[20]</text>
<text x="164.9" y="100.7">USB_DP5</text>
<text x="164.9" y="97">USB_DN6</text>
<text x="173.8" y="100.7">[20]</text>
<text x="174" y="97">[20]</text>
<text x="221.1" y="97.9">USB2_VBUS_SNS</text>
<text x="18.2" y="106.3">[16]</text>
<text x="22.3" y="106.3">PCIE_TXP4_LAN</text>
<text x="70.9" y="105.3">PCIE_TXP4_C</text>
<text x="70.9" y="107.2">PCIE_TXN4_C</text>
<text x="164.9" y="106.3">USB_DP4</text>
<text x="164.9" y="102.6">USB_DN5</text>
<text x="173.8" y="106.3">[20]</text>
<text x="174" y="102.6">[20]</text>
<text x="18.2" y="111.8">[16]</text>
<text x="18.2" y="110">[16]</text>
<text x="18.2" y="108.1">[16]</text>
<text x="22.3" y="111.8">PCIE_RXN4_LAN</text>
<text x="22.3" y="110">PCIE_RXP4_LAN</text>
<text x="22.3" y="108.1">PCIE_TXN4_LAN</text>
<text x="164.9" y="113.7">USB_DN3</text>
<text x="164.9" y="111.8">USB_DP3</text>
<text x="164.9" y="108.1">USB_DN4</text>
<text x="173.8" y="111.8">[20]</text>
<text x="174" y="113.7">[20]</text>
<text x="174" y="108.1">[20]</text>
<text x="21.9" y="117.4">[20]</text>
<text x="21.9" y="115.5">[20]</text>
<text x="21.9" y="119.2">[20]</text>
<text x="26" y="117.4">PCIE_TXN3</text>
<text x="26" y="115.5">PCIE_TXP3</text>
<text x="26" y="119.2">PCIE_RXP3</text>
<text x="70.9" y="114.6">PCIE_TXP3_C</text>
<text x="70.9" y="116.4">PCIE_TXN3_C</text>
<text x="164.9" y="119.2">USB_DN2</text>
<text x="164.9" y="117.4">USB_DP2</text>
<text x="173.8" y="117.4">[20]</text>
<text x="174" y="119.2">[20]</text>
<text x="21.9" y="121.1">[20]</text>
<text x="26" y="121.1">PCIE_RXN3</text>
<text x="164.9" y="124.8">USB_DN1</text>
<text x="164.9" y="122.9">USB_DP1</text>
<text x="173.8" y="122.9">[20]</text>
<text x="174" y="124.8">[20]</text>
<text x="209.9" y="122">USB_OC#_0_1</text>
<text x="251.3" y="123.1">USB_OC#_0_1_3.3S</text>
<text x="268.5" y="123.1">[20]</text>
<text x="19.9" y="130.4">[20]</text>
<text x="20.1" y="128.5">[20]</text>
<text x="20.3" y="126.6">[20]</text>
<text x="24" y="130.4">SATA_RXP1</text>
<text x="24.1" y="128.5">SATA_TXN1</text>
<text x="24.3" y="126.6">SATA_TXP1</text>
<text x="164.9" y="130.4">USB_DN0</text>
<text x="164.9" y="128.5">USB_DP0</text>
<text x="173.8" y="128.5">[20]</text>
<text x="174" y="130.4">[20]</text>
<text x="19.7" y="132.2">[20]</text>
<text x="23.8" y="132.2">SATA_RXN1</text>
<text x="152.5" y="135">USB2_VBUS_SNS</text>
<text x="152.5" y="133.1">USB2_OTG_ID</text>
<text x="156.2" y="140.5">USB_OC#_2_3_4_5</text>
<text x="159.9" y="138.7">USB_OC#_0_1</text>
<text x="150.6" y="144.3">USB2_RCOMP R44</text>
<text x="209.9" y="144.3">USB_OC#_2_3_4_5</text>
<text x="250.2" y="145">USB_OC#_2_3_3.3S</text>
<text x="267.4" y="145">[20]</text>
<text x="79.8" y="171.2">[20]</text>
<text x="83.9" y="171.2">PCIE_WAKE1_CB#</text>
<text x="137.6" y="170.2">PCIE_WAKE1_CB#_R</text>
<text x="77" y="193.4">[16]</text>
<text x="81.1" y="193.4">PCIE_WAKE0_LAN#</text>
<text x="135.8" y="192.5">PCIE_WAKE0_LAN#_R</text>
</g>
<g font-size="1.7" fill="#000080">
<text x="48.3" y="23.7">C8</text>
<text x="48.3" y="21.9">C7</text>
<text x="55.7" y="23.7">0.1uF/0201</text>
<text x="55.7" y="21.9">0.1uF/0201</text>
<text x="89" y="18.2">U1E</text>
<text x="241.1" y="20">R41</text>
<text x="241.1" y="23.7">R81</text>
<text x="241.1" y="21.9">R71</text>
<text x="252.2" y="20">10K/0201</text>
<text x="252.2" y="23.7">10K/0201</text>
<text x="252.2" y="21.9">10K/0201</text>
<text x="241.1" y="25.6">R123</text>
<text x="252.2" y="25.6">10K/0201</text>
<text x="48.3" y="33">C9</text>
<text x="48.3" y="31.2">C10</text>
<text x="55.7" y="31.2">0.1uF/0201</text>
<text x="55.7" y="33">0.1uF/0201</text>
<text x="48.3" y="40.4">C11</text>
<text x="55.7" y="40.4">0.1uF/0201</text>
<text x="167.8" y="40.4">TP27</text>
<text x="174.3" y="40.4">TP</text>
<text x="48.3" y="42.3">C12</text>
<text x="55.7" y="42.3">0.1uF/0201</text>
<text x="167.8" y="46">TP28</text>
<text x="174.3" y="46">TP</text>
<text x="242.9" y="55.3">R34</text>
<text x="242.9" y="57.1">R33</text>
<text x="252.2" y="55.3">4.7K/0201</text>
<text x="252.2" y="57.1">4.7K/0201</text>
<text x="176.2" y="62.7">60.4_1%/R0402</text>
<text x="242.9" y="60.8">R37</text>
<text x="242.9" y="62.7">R36</text>
<text x="252.2" y="60.8">4.7K/0201</text>
<text x="252.2" y="62.7">4.7K/0201</text>
<text x="176.2" y="79.4">X/137</text>
<text x="237.4" y="83.1">R40</text>
<text x="248.5" y="83.1">10K/0201</text>
<text x="237.4" y="88.6">R331</text>
<text x="248.5" y="88.6">X/10K</text>
<text x="248.5" y="84.9">10K/0201</text>
<text x="239.2" y="97.9">R560</text>
<text x="248.5" y="97.9">0/R0402</text>
<text x="48.3" y="105.3">C14</text>
<text x="48.3" y="107.2">C13</text>
<text x="55.7" y="105.3">0.1uF/0201</text>
<text x="55.7" y="107.2">0.1uF/0201</text>
<text x="48.3" y="116.5">C15</text>
<text x="48.3" y="114.6">C16</text>
<text x="55.7" y="116.5">0.1uF/0201</text>
<text x="55.7" y="114.6">0.1uF/0201</text>
<text x="244.8" y="116.5">R42</text>
<text x="244.8" y="118.3">2.2K/0201</text>
<text x="233.7" y="126.8">Q54B</text>
<text x="233.7" y="129.1">EM6K1GT2R</text>
<text x="244.8" y="138.7">R43</text>
<text x="244.8" y="140.5">2.2K/0201</text>
<text x="87.2" y="149.8">APLI_SOC_DDR3L</text>
<text x="174.3" y="144.3">100_1%/R0402</text>
<text x="233.7" y="149.1">Q54A</text>
<text x="233.7" y="151.3">EM6K1GT2R</text>
<text x="115" y="164.7">R1141</text>
<text x="115" y="166.5">2.2K/0201</text>
<text x="118.2" y="177.3">EM6K1GT2R</text>
<text x="123.7" y="175">Q71A</text>
<text x="115" y="186.9">R1140</text>
<text x="115" y="188.8">2.2K/0201</text>
<text x="123.7" y="197.3">Q71B</text>
<text x="118.2" y="199.5">EM6K1GT2R</text>
</g>
<g font-size="1.7">
<text x="84" y="22.2">T2</text>
<text x="144.1" y="22.2">AJ62</text>
<text x="83.6" y="27.8">M6</text>
<text x="83.6" y="26">M5</text>
<text x="84" y="24.1">T3</text>
<text x="144.1" y="27.8">AK62</text>
<text x="144.1" y="26">AH62</text>
<text x="144.1" y="24.1">AH61</text>
<text x="83" y="35.2">T10</text>
<text x="83.8" y="33.4">R2</text>
<text x="83.8" y="31.5">R1</text>
<text x="144.1" y="35.2">P62</text>
<text x="144.1" y="33.4">P61</text>
<text x="144.1" y="31.5">N62</text>
<text x="83" y="37.1">T12</text>
<text x="83.9" y="40.8">V3</text>
<text x="144.1" y="40.8">B7</text>
<text x="144.1" y="37.1">R62</text>
<text x="83.9" y="46.3">P6</text>
<text x="83.9" y="44.5">P7</text>
<text x="83.9" y="42.6">V2</text>
<text x="144.1" y="42.6">B5</text>
<text x="144.1" y="46.3">A7</text>
<text x="83.9" y="53.8">K3</text>
<text x="144.1" y="53.8">A10</text>
<text x="144.1" y="48.2">B8</text>
<text x="144.1" y="51.9">C10</text>
<text x="263.4" y="49.7">+V1.8A</text>
<text x="83.7" y="59.3">G2</text>
<text x="83.9" y="55.6">K2</text>
<text x="84" y="57.5">F2</text>
<text x="144.1" y="59.3">B11</text>
<text x="144.1" y="57.5">C11</text>
<text x="84.1" y="63">J1</text>
<text x="84.1" y="64.9">J2</text>
<text x="144.1" y="63">E21</text>
<text x="82.9" y="68.6">K10</text>
<text x="83.9" y="66.7">K9</text>
<text x="144.1" y="70.4">AH13</text>
<text x="83.9" y="76">Y3</text>
<text x="83.9" y="77.9">Y2</text>
<text x="144.1" y="74.1">AG16</text>
<text x="144.1" y="72.3">AH12</text>
<text x="144.1" y="76">AG15</text>
<text x="264.3" y="77.1">+V1.8A</text>
<text x="84" y="79.7">T9</text>
<text x="84" y="81.6">T7</text>
<text x="144.1" y="79.7">AB15 USB_SSIC_RCOMP R38</text>
<text x="144.1" y="89">V5</text>
<text x="144.1" y="90.8">V6</text>
<text x="144.1" y="94.6">AC12</text>
<text x="83.6" y="102">M7</text>
<text x="83.9" y="100.1">K7</text>
<text x="84" y="96.4">L2</text>
<text x="84" y="98.3">L1</text>
<text x="144.1" y="96.4">AC10</text>
<text x="144.1" y="102">AB7</text>
<text x="144.1" y="100.1">AB6</text>
<text x="83.6" y="107.5">M2</text>
<text x="83.8" y="105.7">N2</text>
<text x="144.1" y="107.5">Y10</text>
<text x="144.1" y="105.7">Y9</text>
<text x="83.8" y="109.4">H5</text>
<text x="83.8" y="111.2">H6</text>
<text x="144.1" y="113.1">V7</text>
<text x="144.1" y="111.2">V9</text>
<text x="230.5" y="112.4">+V1.8A</text>
<text x="239.8" y="108.7">+V3.3A</text>
<text x="82.9" y="118.7">P12</text>
<text x="83.9" y="115">P3</text>
<text x="83.9" y="116.8">P2</text>
<text x="144.1" y="118.7">V13</text>
<text x="144.1" y="116.8">Y13</text>
<text x="233.7" y="117.4" transform="rotate(-90 233.7 117.4)">5</text>
<text x="82.9" y="120.5">P10</text>
<text x="144.1" y="124.2">V15</text>
<text x="144.1" y="122.4">V16</text>
<text x="231.5" y="122.4">4</text>
<text x="238.7" y="122.4">3</text>
<text x="83.3" y="126.1">W1</text>
<text x="83.3" y="127.9">W2</text>
<text x="84" y="129.8">T5</text>
<text x="84" y="131.6">T6</text>
<text x="144.1" y="129.8">V10</text>
<text x="144.1" y="127.9">V12</text>
<text x="239.8" y="130.9">+V3.3A</text>
<text x="144.1" y="133.5">AC15</text>
<text x="144.1" y="135.3">AC16</text>
<text x="230.5" y="134.6">+V1.8A</text>
<text x="144.1" y="139">C55</text>
<text x="144.1" y="140.9">B55</text>
<text x="233.7" y="139.6" transform="rotate(-90 233.7 139.6)">2</text>
<text x="144.1" y="144.6">Y15</text>
<text x="231.5" y="144.6">1</text>
<text x="238.7" y="144.6">6</text>
<text x="110.7" y="156.9">+V3.3A_LAN</text>
<text x="124.8" y="156.9">+V3.3A_LAN</text>
<text x="128" y="165.6" transform="rotate(-90 128 165.6)">2</text>
<text x="122.1" y="170.6">6</text>
<text x="129.3" y="170.6">1</text>
<text x="106.5" y="179.1">+V3.3A_LAN</text>
<text x="124.8" y="179.1">+V3.3A_LAN</text>
<text x="128" y="187.9" transform="rotate(-90 128 187.9)">5</text>
<text x="122.1" y="192.8">3</text>
<text x="129.3" y="192.8">4</text>
</g>
<g font-size="1.7" fill="#004080">
<text x="88.1" y="23">PCIE_P2_TXP</text>
<text x="129.2" y="23">PCIE_CLKREQ3</text>
<text x="88.1" y="28.6">PCIE_P2_RXN</text>
<text x="88.1" y="26.7">PCIE_P2_RXP</text>
<text x="88.1" y="24.9">PCIE_P2_TXN</text>
<text x="129.2" y="28.6">PCIE_CLKREQ0</text>
<text x="129.2" y="26.7">PCIE_CLKREQ1</text>
<text x="129.2" y="24.9">PCIE_CLKREQ2</text>
<text x="88.1" y="34.1">PCIE_P1_TXN</text>
<text x="88.1" y="32.3">PCIE_P1_TXP</text>
<text x="131.1" y="34.1">PCIE_WAKE2</text>
<text x="131.1" y="32.3">PCIE_WAKE3</text>
<text x="88.1" y="41.6">PCIE_P0_TXP</text>
<text x="88.1" y="37.8">PCIE_P1_RXN</text>
<text x="88.1" y="36">PCIE_P1_RXP</text>
<text x="128.2" y="41.6">PCIE_CLKOUT3P</text>
<text x="131.1" y="37.8">PCIE_WAKE0</text>
<text x="131.1" y="36">PCIE_WAKE1</text>
<text x="88.1" y="47.1">PCIE_P0_RXN</text>
<text x="88.1" y="45.3">PCIE_P0_RXP</text>
<text x="88.1" y="43.4">PCIE_P0_TXN</text>
<text x="128.1" y="43.4">PCIE_CLKOUT3N</text>
<text x="128.2" y="47.1">PCIE_CLKOUT2P</text>
<text x="128.1" y="49">PCIE_CLKOUT2N</text>
<text x="128.2" y="52.7">PCIE_CLKOUT1P</text>
<text x="88.1" y="54.5">USB3_P1_TXP</text>
<text x="88.1" y="56.4">USB3_P1_TXN</text>
<text x="88.1" y="58.3">USB3_P1_RXP</text>
<text x="128.1" y="54.5">PCIE_CLKOUT1N</text>
<text x="128.2" y="58.3">PCIE_CLKOUT0P</text>
<text x="88.1" y="60.1">USB3_P1_RXN</text>
<text x="88.1" y="63.8">USB3_P0_TXP</text>
<text x="88.1" y="65.7">USB3_P0_TXN</text>
<text x="122.4" y="63.8">PCIE_REF_CLK_RCOMP</text>
<text x="128.1" y="60.1">PCIE_CLKOUT0N</text>
<text x="88.1" y="67.5">USB3_P0_RXP</text>
<text x="88.1" y="69.4">USB3_P0_RXN</text>
<text x="126.6" y="71.2">USB_SSIC_0_TX_P</text>
<text x="88.1" y="76.8">SATA_P0_TXP</text>
<text x="126.4" y="74.9">USB_SSIC_0_RX_P</text>
<text x="128.5" y="76.8">USB_SSIC_0_RX</text>
<text x="128.7" y="73.1">USB_SSIC_0_TX</text>
<text x="88.1" y="78.7">SATA_P0_TXN</text>
<text x="88.1" y="80.5">SATA_P0_RXP</text>
<text x="88.1" y="82.4">SATA_P0_RXN</text>
<text x="126.5" y="80.5">USB_SSIC_RCOMP</text>
<text x="133.3" y="89.8">USB2_DP7</text>
<text x="133.2" y="91.6">USB2_DN7</text>
<text x="133.3" y="95.3">USB2_DP6</text>
<text x="88.1" y="97.2">PCIE_P5_USB3_P2_TXP</text>
<text x="88.1" y="99">PCIE_P5_USB3_P2_TXN</text>
<text x="88.1" y="100.9">PCIE_P5_USB3_P2_RXP</text>
<text x="133.2" y="97.2">USB2_DN6</text>
<text x="133.3" y="100.9">USB2_DP5</text>
<text x="88.1" y="102.7">PCIE_P5_USB3_P2_RXN</text>
<text x="88.1" y="106.5">PCIE_P4_USB3_P3_TXP</text>
<text x="133.2" y="102.7">USB2_DN5</text>
<text x="133.3" y="106.5">USB2_DP4</text>
<text x="88.1" y="108.3">PCIE_P4_USB3_P3_TXN</text>
<text x="88.1" y="110.2">PCIE_P4_USB3_P3_RXP</text>
<text x="88.1" y="112">PCIE_P4_USB3_P3_RXN</text>
<text x="133.2" y="108.3">USB2_DN4</text>
<text x="133.2" y="113.9">USB2_DN3</text>
<text x="133.3" y="112">USB2_DP3</text>
<text x="88.1" y="115.7">PCIE_P3_USB3_P4_TXP</text>
<text x="88.1" y="117.6">PCIE_P3_USB3_P4_TXN</text>
<text x="88.1" y="119.4">PCIE_P3_USB3_P4_RXP</text>
<text x="133.2" y="119.4">USB2_DN2</text>
<text x="133.3" y="117.6">USB2_DP2</text>
<text x="88.1" y="121.3">PCIE_P3_USB3_P4_RXN</text>
<text x="133.2" y="125">USB2_DN1</text>
<text x="133.3" y="123.1">USB2_DP1</text>
<text x="88.1" y="126.9">SATA_P1_USB3_P5_TXP</text>
<text x="88.1" y="128.7">SATA_P1_USB3_P5_TXN</text>
<text x="88.1" y="130.6">SATA_P1_USB3_P5_RXP</text>
<text x="133.2" y="130.6">USB2_DN0</text>
<text x="133.3" y="128.7">USB2_DP0</text>
<text x="88.1" y="132.4">SATA_P1_USB3_P5_RXN</text>
<text x="127.6" y="136.1">USB2_VBUS_SNS</text>
<text x="130.4" y="134.3">USB2_OTG_ID</text>
<text x="133.2" y="139.8">USB2_OC1</text>
<text x="133.2" y="141.7">USB2_OC0</text>
<text x="130.4" y="145.4">USB2_RCOMP</text>
</g>
<g font-size="1.7" fill="#8000ff">
<text x="204" y="53.4">CB</text>
<text x="204" y="59">LAN IC</text>
</g>
<g font-size="1.7" fill="#00f">
<text x="165.1" y="71.9">1/4 Change to NA</text>
<text x="167.4" y="73.9">(By Intel review)</text>
</g>
<g font-size="1.3">
<text x="31.2" y="1.4">5</text>
<text x="89.8" y="1.4">4</text>
<text x="148.4" y="1.4">3</text>
<text x="207" y="1.4">2</text>
<text x="265.6" y="1.4">1</text>
<text x=".5" y="28.8">D</text>
<text x="295.3" y="28.8">D</text>
<text x=".5" y="80.3">C</text>
<text x="295.3" y="80.3">C</text>
<text x=".5" y="131.8">B</text>
<text x="295.3" y="131.8">B</text>
<text x=".5" y="183.3">A</text>
<text x="295.3" y="183.3">A</text>
<text x="31.2" y="209.2">5</text>
<text x="89.8" y="209.2">4</text>
<text x="148.4" y="209.2">3</text>
<text x="207" y="209.2">2</text>
<text x="265.6" y="209.2">1</text>
</g>
<text font-size="1.3" fill="#00f" x="107.6" y="23.5">APL_SOC</text>
</svg>
